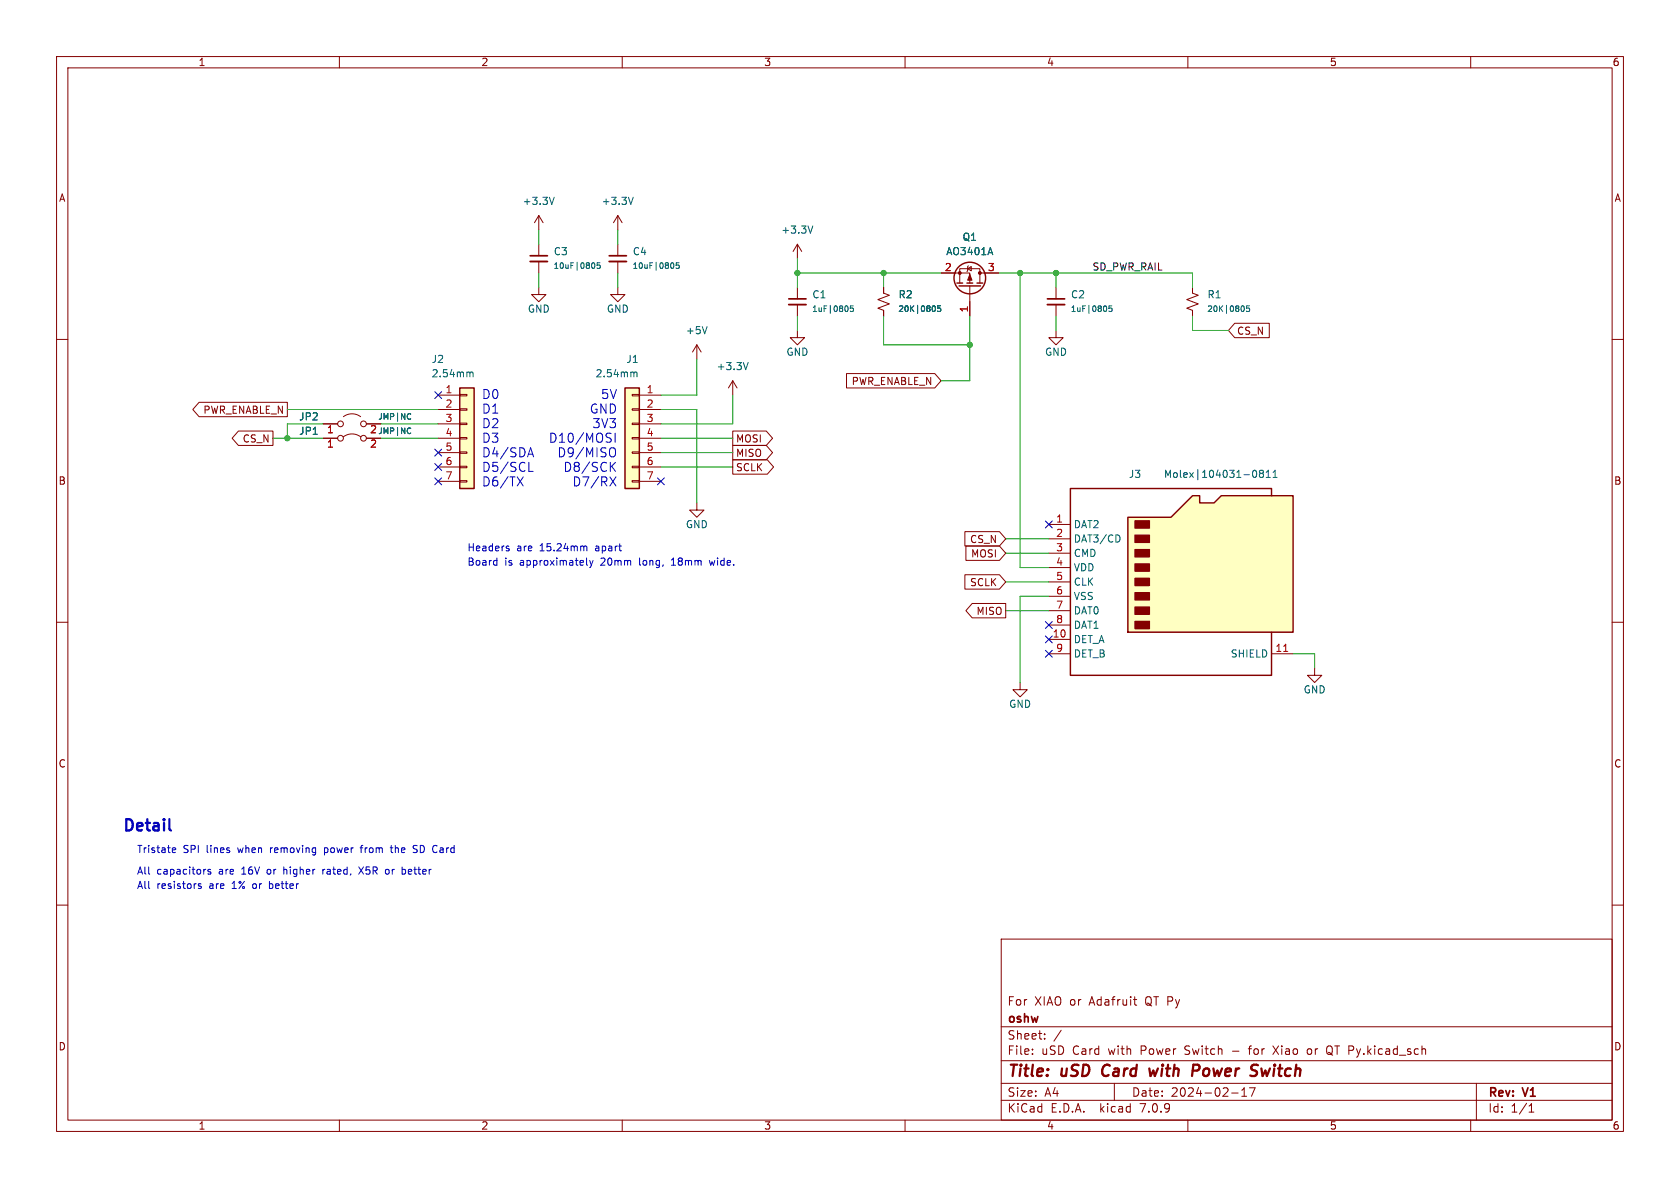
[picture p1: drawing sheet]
<svg xmlns="http://www.w3.org/2000/svg" width="297mm" height="210mm" viewBox="0 0 297 210" stroke-linecap="round" stroke-linejoin="round" font-family="sans-serif">
<g fill="none" stroke="#840000" stroke-width=".18">
<path d="M10 10h277v190h-277zM12 12h273v186h-273zM60 10v2M110 10v2M160 10v2M210 10v2M260 10v2M10 60h2M285 60h2M10 110h2M285 110h2M10 160h2"/>
<path d="M285 160h2M177 166h108v32h-108zM200.4 176.7h.6M200.6 177.5l.4 .2M60 198v2M110 198v2M160 198v2M177 194.5h108M177 191.5h108M177 187.5h108M177 181.5h108M182.5 186.3v.1"/>
<path d="M182.5 185.5v.1M184.7 183.6v.1M184.7 182.8v.1M187.6 182.1l-1.3 2M197 191.5v3M210 198v2M217.7 193.2h1.2M219.5 193.8h.9M219.5 192.7l.5-.4v1.5M220.7 185.4h.5M220.9 192.3h1l-.7 1.5M225 184.9l1 1.5"/>
<path d="M226 184.9l-1 1.5M231.6 185.4l-.4 .1-.1 .2 .1 .6 .4 .1M234.6 186.2l.3 .2h.3M234.8 186l.3 .1M235.2 184.9h-.3l-.3 .2M260 198v2M261 191.5v6.5M270.3 196.6h.9M270.3 195.5l.4-.4v1.5"/>
</g>
<path d="M195.1 188.5a1.27 1.27 0 0 0 0 1.6M203.2 188.9l.2 1.3 .5-.9 .3 .9 .5-1.3M211 188.2l.9 .1a.58 .58 0 0 1-.3 1h-.8M223 188.9l.2 1.3 .5-.9" fill="none" stroke="#840000" stroke-width=".4"/>
<path d="M199.4 91.4h7.6l3.8-3.8h1.3v1.3h2.5l1.3-1.3h12.7v24.2h-29.2z" fill="#ffffc2"/>
<g fill="#840000" stroke="#840000" stroke-width=".25">
<path d="M200.7 109.9h2.5v1.2h-2.5z"/>
<path d="M200.7 107.3h2.5v1.3h-2.5z"/>
<path d="M200.7 104.8h2.5v1.2h-2.5z"/>
<path d="M200.7 102.2h2.5v1.3h-2.5z"/>
<path d="M200.7 99.7h2.5v1.3h-2.5z"/>
<path d="M200.7 97.2h2.5v1.2h-2.5z"/>
<path d="M200.7 94.6h2.5v1.3h-2.5z"/>
<path d="M200.7 92.1h2.5v1.2h-2.5z"/>
</g>
<g fill="none" stroke="#840000" stroke-width=".25">
<path d="M169.2 50h1M169.5 50.5h3.9M170.9 50h1.1M172.7 50h1M81.3 68.6h2.5v17.8h-2.5zM110.5 68.6h2.5v17.8h-2.5zM199.4 91.4h7.6l3.8-3.8h1.3v1.3h2.5l1.3-1.3h12.7v24.2h-29.2zM224.8 87.6v-1.2h-35.6v33h35.6v-7.6"/>
<circle cx="171.4" cy="49.1" r="2.79"/>
</g>
<g fill="none" stroke="#840000" stroke-width=".18">
<path d="M95.2 38.1v2.5M95.2 38.1l-.7 1.3M95.2 38.1l.8 1.3M109.2 38.1l-.7 1.3M109.2 38.1v2.5M109.2 38.1l.8 1.3M95.2 50.8v1.3h1.3l-1.3 1.2-1.2-1.2h1.2M95.2 43.2v2M95.2 46.2v2.1M109.2 50.8v1.3h1.3l-1.3 1.2-1.3-1.2h1.3M109.2 43.2v2M109.2 46.2v2.1"/>
<path d="M141 58.4v1.3h1.2l-1.2 1.3-1.3-1.3h1.3M141 43.2l-.8 1.3M141 43.2v2.5M141 50.8v2M141 53.8v2.1M141 43.2l.7 1.3M156.2 50.8v1l1 .4-2 .8 2 .7-2 .8 1 .4v1M166.4 48.3h5v1.7M169.7 50v-2.5h3.5v2.5M171.1 47.5l.6-.4v.8zM171.2 47l-.1 .1v.8l-.2 .1M171.4 50.5v5.4"/>
<path d="M173.2 48.3h3.3M186.7 58.4v1.3h1.3l-1.3 1.3-1.3-1.3h1.3M186.7 50.8v2M186.7 53.8v2.1M210.8 50.8v1l1 .4-2 .8 2 .7-2 .8 1 .4v1M218.3 57.1h6.1v2.6h-6.1l-1.1-1.3zM35.2 71.1h15.6v2.6h-15.6l-1.1-1.3zM42.1 76.2h6.2v2.5h-6.2l-1.1-1.2zM57.1 74.9h2.6M57.1 77.5h2.6M60.7 73.7a2.54 2.54 0 0 1 3.1 0M60.7 77.2a2.54 2.54 0 0 1 3.1 0"/>
<path d="M64.8 74.9h2.5M64.8 77.5h2.5M77.5 69.9h3.8M77.5 72.4h3.8M77.5 74.9h3.8M77.5 77.5h3.8M81.3 79.9h1.2v.2h-1.2zM81.3 77.3h1.2v.3h-1.2zM81.3 74.8h1.2v.3h-1.2zM81.3 72.3h1.2v.2h-1.2zM81.3 69.7h1.2v.3h-1.2zM111.8 79.9h1.2v.2h-1.2z"/>
<path d="M111.8 77.3h1.2v.3h-1.2zM111.8 74.8h1.2v.3h-1.2zM111.8 72.3h1.2v.2h-1.2zM111.8 69.7h1.2v.3h-1.2zM113 69.9h3.8M113 72.4h3.8M113 74.9h3.8M113 77.5h3.8M123.2 61l-.8 1.2M123.2 61v2.5M123.2 61l.8 1.2M129.5 78.7h6l1.1 1.3-1.1 1.3h-6z"/>
<path d="M129.5 76.2h6l1.1 1.3-1.1 1.2h-6zM129.5 67.3l-.7 1.3M129.5 67.3v2.6M129.5 67.3l.8 1.3M149.7 66h15.6l1.1 1.3-1.1 1.3h-15.6zM77.5 80h3.8M77.5 82.6h3.8M77.5 85.1h3.8M81.3 85h1.2v.2h-1.2zM81.3 82.4h1.2v.3h-1.2zM111.8 85h1.2v.2h-1.2zM111.8 82.4h1.2v.3h-1.2z"/>
<path d="M113 80h3.8M113 82.6h3.8M113 85.1h3.8M123.2 88.9v1.3h1.3l-1.3 1.2-1.3-1.2h1.3M129.5 81.3h6.2l1.1 1.3-1.1 1.2h-6.2zM170.6 94h6.1l1.1 1.3-1.1 1.2h-6.1zM170.8 96.5h5.9l1.1 1.3-1.1 1.3h-5.9zM185.4 92.7h3.8M185.4 95.3h3.8M185.4 97.8h3.8M170.6 101.6h6.1l1.1 1.3-1.1 1.2h-6.1zM171.9 106.7h5.9v2.5h-5.9l-1.1-1.2z"/>
<path d="M185.4 113h3.8M185.4 115.6h3.8M185.4 100.3h3.8M185.4 102.9h3.8M185.4 105.4h3.8M185.4 108h3.8M185.4 110.5h3.8M224.8 115.6h3.8M232.4 118.1v1.3h1.3l-1.3 1.3-1.3-1.3h1.3M180.3 120.7v1.2h1.3l-1.3 1.3-1.2-1.3h1.2"/>
<circle cx="60.2" cy="74.9" r=".51"/>
<circle cx="60.2" cy="77.5" r=".51"/>
<circle cx="64.3" cy="74.9" r=".51"/>
<circle cx="64.3" cy="77.5" r=".51"/>
</g>
<path d="M226.9 115.2h.8" fill="none" stroke="#a90000" stroke-width=".18"/>
<g fill="none" stroke="#006464" stroke-width=".18">
<path d="M98 34.9l-.5 1.2M111.9 34.9l-.4 1.2M143.7 39.9l-.4 1.3M104.7 46.5h.1a.53 .53 0 0 1 .4 .5 .53 .53 0 0 1-.4 .5l-.1-.1M106.1 46.5h-.5l-.1 .4h.5l.1 .5-.2 .1-.4-.1M118.7 46.5h.1a.53 .53 0 0 1 .3 .5 .53 .53 0 0 1-.3 .5l-.1-.1M120 46.5h-.4l-.1 .4h.5v.5l-.1 .1-.4-.1M125 57.7l-.4 1.3M149.7 54.1a.63 .63 0 0 1 0 1M150.8 54.1h-.4l-.1 .4h.5v.5l-.1 .1-.4-.1M165 54.1a.53 .53 0 0 1 .4 .5 .53 .53 0 0 1-.4 .5M166.3 54.1h-.5l-.1 .4h.5l.1 .5-.2 .1-.4-.1"/>
<path d="M175.1 43.8l.4 1.2M195.4 54.1a.63 .63 0 0 1 0 1M196.6 54.1h-.5l-.1 .4h.5l.1 .5-.2 .1-.4-.1M219.6 54.1a.53 .53 0 0 1 .4 .5 .53 .53 0 0 1-.4 .5M220.9 54.1h-.5v.4h.4l.1 .5-.2 .1-.3-.1M72.3 73.1l.3 .1M72.3 75.7h.3M72.6 74l-.3 .1M72.6 76.6l-.3 .1M83.1 66l.2-.2h.3v.8M112.1 66l.2-.2h.3v.8M132.3 64.1l-.5 1.2"/>
<path d="M197.8 94.6l.2 .5-.2 .7M221.5 83.4l.2-.3a.68 .68 0 0 1 .5 .7 .68 .68 0 0 1-.5 .6l-.2-.2M222.9 83.7l-.3-.3 .3-.3h.2l.3 .3-.3 .3M222.9 83.7l-.3 .2 .1 .4 .2 .1 .3-.1 .2-.1v-.3l-.3-.2M222.9 83.7h.2M223.9 84.4h.7M223.9 83.5l.3-.4v1.3M225.1 84.4h.7M225.1 83.5l.3-.4v1.3"/>
</g>
<path d="M93.7 46.2h3.1M107.7 46.2h3M139.4 53.8h3.1M185.2 53.8h3" fill="none" stroke="#840000" stroke-width=".33"/>
<path d="M93.7 45.2h3.1M107.7 45.2h3M139.4 52.8h3.1M185.2 52.8h3" fill="none" stroke="#840000" stroke-width=".3"/>
<g fill="#ffffc2" stroke="#ffffc2" stroke-width=".18">
<path d="M110.5 68.6h2.5v17.8h-2.5z"/>
<path d="M81.3 68.6h2.5v17.8h-2.5z"/>
</g>
<g fill="#840000" stroke="#840000" stroke-width=".18">
<path d="M171.4 48.5l.4 1h-.7z"/>
<circle cx="169.7" cy="48.3" r=".25"/>
<circle cx="173.2" cy="48.3" r=".25"/>
</g>
<g fill="none" stroke="#0000c2" stroke-width=".18">
<path d="M93.8 79.2l.5 1.6M107.8 76.6l.3 .1M107.9 77.5l.2 .2-.2 .4M108.1 79.2a.54 .54 0 0 1 .7 .5v.5a.54 .54 0 0 1-.7 .6M108.7 76.6v1.6M87.7 99.1h.2M87.9 98.6v1.3M87.9 99.9h-.2M89.7 97h.3v.2l-.2 .2h-.2M89.7 96.5l.3 .1M91.4 84.3l1.1 1.6M92.5 84.3l-1.1 1.6"/>
<path d="M93.4 80.3h.8M93.5 83.3h.8M103.4 96.5l.4 .2v.7M103.7 98.6v1.1l.2 .2M104.2 99.1l.3 .8M104.5 99.9l-.3 .4M104.8 99.1l-.3 .8M107.8 84.3l1.1 1.6M108.1 82.4l.7 .9M108.8 81.7l-.9 .9M108.9 84.3l-1.1 1.6M118.7 99.9h.7"/>
<path d="M118.9 98.8l-.2 .2M125.4 99.1l.2 .8 .3-.6M30.5 150.7h.5M30.5 149.9h.4l.2 .3-.6 .1M35.5 156.3l-.3-.1-.1 .2v.2l.4 .1v.3h-.4M36.3 153.7h.1M37.2 153.7h-.3l-.2 .2 .1 .1 .4 .2v.3h-.5M47.6 155.8v1.3M47.6 157l.2 .1M47.8 156.2l-.2 .1M50.2 153.3v1.2M50.4 153.7l-.2 .1"/>
<path d="M57.1 153.7v.8M57.4 149.9v1.2M57.4 150.7h.1M57.4 153.7l-.3 .2M57.5 149.9h-.1M63.4 153.3l.9 1.2M63.7 149.9h.4M64.1 149.4l-.3 .2v1.1M64.3 153.3l-.9 1.2M68.4 153.7h.3l.1 .2-.1 .5-.3 .1M69 149.9h.5M69.2 149.4v1.1l.3 .2"/>
<path d="M71.6 153.7l.1 .2-.1 .6M73.2 150l.4 .2 .2 .3-.3 .2h-.5M73.2 149.5h.6"/>
</g>
<path d="M29.9 146.5l.3 .3" fill="none" stroke="#0000c2" stroke-width=".4"/>
<g fill="none" stroke="#009600" stroke-width=".18">
<path d="M95.2 40.6v2.6M95.2 48.3v2.5M109.2 40.6v2.6M109.2 48.3v2.5M141 48.3h25.4M141 45.7v5.1M141 55.9v2.5M156.2 48.3v2.5M156.2 55.9v5.1h15.2M171.4 55.9v11.4h-5M176.5 48.3h34.3v2.5M180.3 48.3v52h5.1"/>
<path d="M186.7 48.3v2.5M186.7 55.9v2.5M210.8 55.9v2.5h6.4M48.3 77.5h8.8M50.8 72.4h26.7M57.1 74.9h-6.3v2.6M67.3 77.5h10.2M67.3 74.9h10.2M116.8 77.5h12.7M116.8 72.4h6.4v16.5M123.2 63.5v6.4h-6.4M129.5 69.9v5h-12.7"/>
<path d="M116.8 80h12.7M116.8 82.6h12.7M177.8 97.8h7.6M177.8 95.3h7.6M177.8 102.9h7.6M177.8 108h7.6M185.4 105.4h-5.1v15.3M228.6 115.6h3.8v2.5"/>
</g>
<g fill="none" stroke="#000084" stroke-width=".18">
<path d="M76.9 79.4l1.2 1.2M76.9 69.2l1.2 1.3M78.1 79.4l-1.2 1.2M78.1 69.2l-1.2 1.3M76.9 81.9l1.2 1.3M76.9 84.5l1.2 1.2M78.1 81.9l-1.2 1.3M78.1 84.5l-1.2 1.2M116.2 84.5l1.2 1.2M117.4 84.5l-1.2 1.2M184.8 92.1l1.2 1.2M186 92.1l-1.2 1.2"/>
<path d="M184.8 115l1.2 1.2M184.8 112.4l1.2 1.2M184.8 109.9l1.2 1.2M186 115l-1.2 1.2M186 112.4l-1.2 1.2M186 109.9l-1.2 1.2"/>
</g>
<g fill="#009600" stroke="#009600" stroke-width=".18">
<circle cx="156.2" cy="48.3" r=".46"/>
<circle cx="141" cy="48.3" r=".46"/>
<circle cx="180.3" cy="48.3" r=".46"/>
<circle cx="186.7" cy="48.3" r=".46"/>
<circle cx="171.4" cy="61" r=".46"/>
<circle cx="50.8" cy="77.5" r=".46"/>
</g>
<text font-size="2.8" fill="#0000c2" x="21.6" y="147.1">Detail</text>
<g font-size="2.8" fill="#840000">
<text x="178" y="190.9">Title:</text>
<text x="187.7" y="190.9">uSD</text>
<text x="195.7" y="190.9">Card</text>
<text x="204.9" y="190.9">with</text>
<text x="213.2" y="190.9">Power</text>
<text x="224.4" y="190.9">Switch</text>
</g>
<g font-size="2.2" fill="#0000c2">
<text x="85.1" y="70.7">D0</text>
<text x="106.2" y="70.7">5V</text>
<text x="85.1" y="73.2">D1</text>
<text x="85.1" y="75.8">D2</text>
<text x="104.2" y="73.2">GND</text>
<text x="104.7" y="75.8">3V3</text>
<text x="85.1" y="78.4">D3</text>
<text x="85.1" y="81">D4/SDA</text>
<text x="85.1" y="83.5">D5/SCL</text>
<text x="97" y="78.4">D10/MOSI</text>
<text x="98.5" y="81">D9/MISO</text>
<text x="99.6" y="83.5">D8/SCK</text>
<text x="85.1" y="86.1">D6/TX</text>
<text x="101.2" y="86.1">D7/RX</text>
</g>
<g font-size="2.1" fill="#840000">
<text x="178" y="178">For</text>
<text x="182.9" y="178">XIAO or</text>
<text x="192.8" y="178">Adafruit</text>
<text x="202.8" y="178">QT Py</text>
<text x="178" y="184">Sheet:</text>
<text x="178" y="181.2">oshw</text>
<text x="178" y="186.7">File:</text>
<text x="184.1" y="186.7">uSD</text>
<text x="189.7" y="186.7">Card</text>
<text x="196.1" y="186.7">with</text>
<text x="201.9" y="186.7">Power</text>
<text x="209.9" y="186.7">Switch</text>
<text x="218.4" y="186.7">-</text>
<text x="221.5" y="186.7">for</text>
<text x="226" y="186.7">Xiao</text>
<text x="232.1" y="186.7">or</text>
<text x="235.7" y="186.7">QT Py.kicad_sch</text>
<text x="178" y="196.9">KiCad</text>
<text x="178" y="194.1">Size:</text>
<text x="184.7" y="194.1">A4</text>
<text x="185.7" y="196.9">E.D.A.</text>
<text x="194.6" y="196.9">kicad</text>
<text x="200" y="194.1">Date:</text>
<text x="201.8" y="196.9">7.0.9</text>
<text x="207" y="194.1">2024-02-17</text>
<text x="263" y="194.3">Rev:</text>
<text x="263" y="196.9">Id:</text>
<text x="267.1" y="196.9">1/1</text>
<text x="269.4" y="194.3">V1</text>
</g>
<g font-size="1.8" fill="#840000">
<text x="35" y="11.9">1</text>
<text x="85" y="11.9">2</text>
<text x="135" y="11.9">3</text>
<text x="185" y="11.9">4</text>
<text x="235" y="11.9">5</text>
<text x="285" y="11.9">6</text>
<text x="10.3" y="35.9">A</text>
<text x="285.3" y="35.9">A</text>
<text x="218.6" y="59.4">CS_N</text>
<text x="150.5" y="68.3">PWR_ENABLE_N</text>
<text x="35.8" y="73.3">PWR_ENABLE_N</text>
<text x="42.8" y="78.4">CS_N</text>
<text x="130" y="81">MISO</text>
<text x="130" y="78.4">MOSI</text>
<text x="130" y="83.5">SCLK</text>
<text x="10.3" y="85.9">B</text>
<text x="285.3" y="85.9">B</text>
<text x="171.4" y="96.2">CS_N</text>
<text x="171.6" y="98.7">MOSI</text>
<text x="171.4" y="103.8">SCLK</text>
<text x="172.5" y="108.9">MISO</text>
<text x="10.3" y="135.9">C</text>
<text x="285.3" y="135.9">C</text>
<text x="10.3" y="185.9">D</text>
<text x="285.3" y="185.9">D</text>
<text x="35" y="199.9">1</text>
<text x="85" y="199.9">2</text>
<text x="135" y="199.9">3</text>
<text x="185" y="199.9">4</text>
<text x="235" y="199.9">5</text>
<text x="285" y="199.9">6</text>
</g>
<g font-size="1.8" fill="#006464">
<text x="92.3" y="36.4">+3.3V</text>
<text x="106.3" y="36.4">+3.3V</text>
<text x="138" y="41.5">+3.3V</text>
<text x="97.8" y="45.3">C3</text>
<text x="111.8" y="45.3">C4</text>
<text x="167.2" y="45.3">AO3401A</text>
<text x="170.1" y="42.8">Q1</text>
<text x="143.5" y="52.9">C1</text>
<text x="158.8" y="52.9">R2</text>
<text x="189.2" y="52.9">C2</text>
<text x="213.4" y="52.9">R1</text>
<text x="93.2" y="55.5">GND</text>
<text x="107.2" y="55.5">GND</text>
<text x="121.2" y="59.3">+5V</text>
<text x="76.2" y="64.4">J2</text>
<text x="110.6" y="64.4">J1</text>
<text x="126.6" y="65.6">+3.3V</text>
<text x="138.9" y="63.1">GND</text>
<text x="184.7" y="63.1">GND</text>
<text x="76.2" y="66.9">2.54mm</text>
<text x="105.2" y="66.9">2.54mm</text>
<text x="52.8" y="74.5">JP2</text>
<text x="52.8" y="77.1">JP1</text>
<text x="199.5" y="84.7">J3</text>
<text x="205.7" y="84.7">Molex|104031-0811</text>
<text x="121.2" y="93.6">GND</text>
<text x="189.7" y="93.6">DAT2</text>
<text x="189.7" y="96.1">DAT3/CD</text>
<text x="189.7" y="98.7">CMD</text>
<text x="189.7" y="101.2">VDD</text>
<text x="189.7" y="103.7">CLK</text>
<text x="189.7" y="106.3">VSS</text>
<text x="189.7" y="113.9">DET_A</text>
<text x="189.7" y="108.8">DAT0</text>
<text x="189.7" y="111.4">DAT1</text>
<text x="189.7" y="116.4">DET_B</text>
<text x="217.5" y="116.4">SHIELD</text>
<text x="178.3" y="125.3">GND</text>
<text x="230.4" y="122.8">GND</text>
</g>
<text font-size="1.8" fill="#0f0f0f" x="193" y="47.9">SD_PWR_RAIL</text>
<g font-size="1.8" fill="#a90000">
<text x="166.9" y="48">2</text>
<text x="174.6" y="48">3</text>
<text x="171.2" y="55.3" transform="rotate(-90 171.2 55.3)">1</text>
<text x="78.7" y="69.6">1</text>
<text x="114.2" y="69.6">1</text>
<text x="57.7" y="76.9">1</text>
<text x="65.3" y="76.9">2</text>
<text x="78.7" y="72.1">2</text>
<text x="78.7" y="74.7">3</text>
<text x="78.7" y="77.2">4</text>
<text x="114.2" y="72.1">2</text>
<text x="114.2" y="74.7">3</text>
<text x="114.2" y="77.2">4</text>
<text x="57.7" y="79.5">1</text>
<text x="65.3" y="79.5">2</text>
<text x="78.7" y="79.8">5</text>
<text x="78.7" y="82.3">6</text>
<text x="114.2" y="79.8">5</text>
<text x="114.2" y="82.3">6</text>
<text x="78.7" y="84.8">7</text>
<text x="114.2" y="84.8">7</text>
<text x="186.6" y="92.5">1</text>
<text x="186.6" y="95">2</text>
<text x="186.6" y="97.5">3</text>
<text x="186.6" y="100.1">4</text>
<text x="186.6" y="102.6">5</text>
<text x="186.6" y="105.2">6</text>
<text x="186.6" y="107.7">7</text>
<text x="186" y="112.8">10</text>
<text x="186.6" y="110.2">8</text>
<text x="186.6" y="115.3">9</text>
<text x="225.4" y="115.3">11</text>
</g>
<g font-size="1.8" fill="#0000c2">
<text x="82.5" y="97.5">Headers</text>
<text x="82.5" y="100.1">Board</text>
<text x="89.2" y="100.1">is</text>
<text x="91.3" y="97.5">are</text>
<text x="92" y="100.1">approximately</text>
<text x="95.5" y="97.5">15.24mm</text>
<text x="105.5" y="97.5">apart</text>
<text x="106.5" y="100.1">20mm</text>
<text x="113.5" y="100.1">long,</text>
<text x="119.4" y="100.1">18mm</text>
<text x="126.3" y="100.1">wide.</text>
<text x="24.1" y="154.7">All</text>
<text x="24.1" y="150.9">Tristate</text>
<text x="27.7" y="154.7">capacitors</text>
<text x="32.4" y="150.9">SPI</text>
<text x="36.6" y="150.9">lines</text>
<text x="38.8" y="154.7">are</text>
<text x="42.3" y="150.9">when</text>
<text x="43" y="154.7">16V</text>
<text x="47.7" y="154.7">or</text>
<text x="48.2" y="150.9">removing</text>
<text x="50.8" y="154.7">higher</text>
<text x="57.9" y="154.7">rated,</text>
<text x="58" y="150.9">power</text>
<text x="64.6" y="154.7">X5R</text>
<text x="64.7" y="150.9">from</text>
<text x="69.4" y="154.7">or</text>
<text x="70.2" y="150.9">the</text>
<text x="72.5" y="154.7">better</text>
<text x="74.3" y="150.9">SD Card</text>
<text x="24.1" y="157.2">All</text>
<text x="27.7" y="157.2">resistors</text>
<text x="37.1" y="157.2">are</text>
<text x="41.3" y="157.2">1%</text>
<text x="45.1" y="157.2">or</text>
<text x="48.2" y="157.2">better</text>
</g>
<g font-size="1.4" fill="#006464">
<text x="97.7" y="47.7">10uF|0805</text>
<text x="111.7" y="47.7">10uF|0805</text>
<text x="143.5" y="55.3">1uF|0805</text>
<text x="158.7" y="55.3">20K|0805</text>
<text x="189.2" y="55.3">1uF|0805</text>
<text x="213.3" y="55.3">20K|0805</text>
<text x="66.8" y="74.4">JMP|NC</text>
<text x="66.8" y="76.9">JMP|NC</text>
</g>
</svg>
